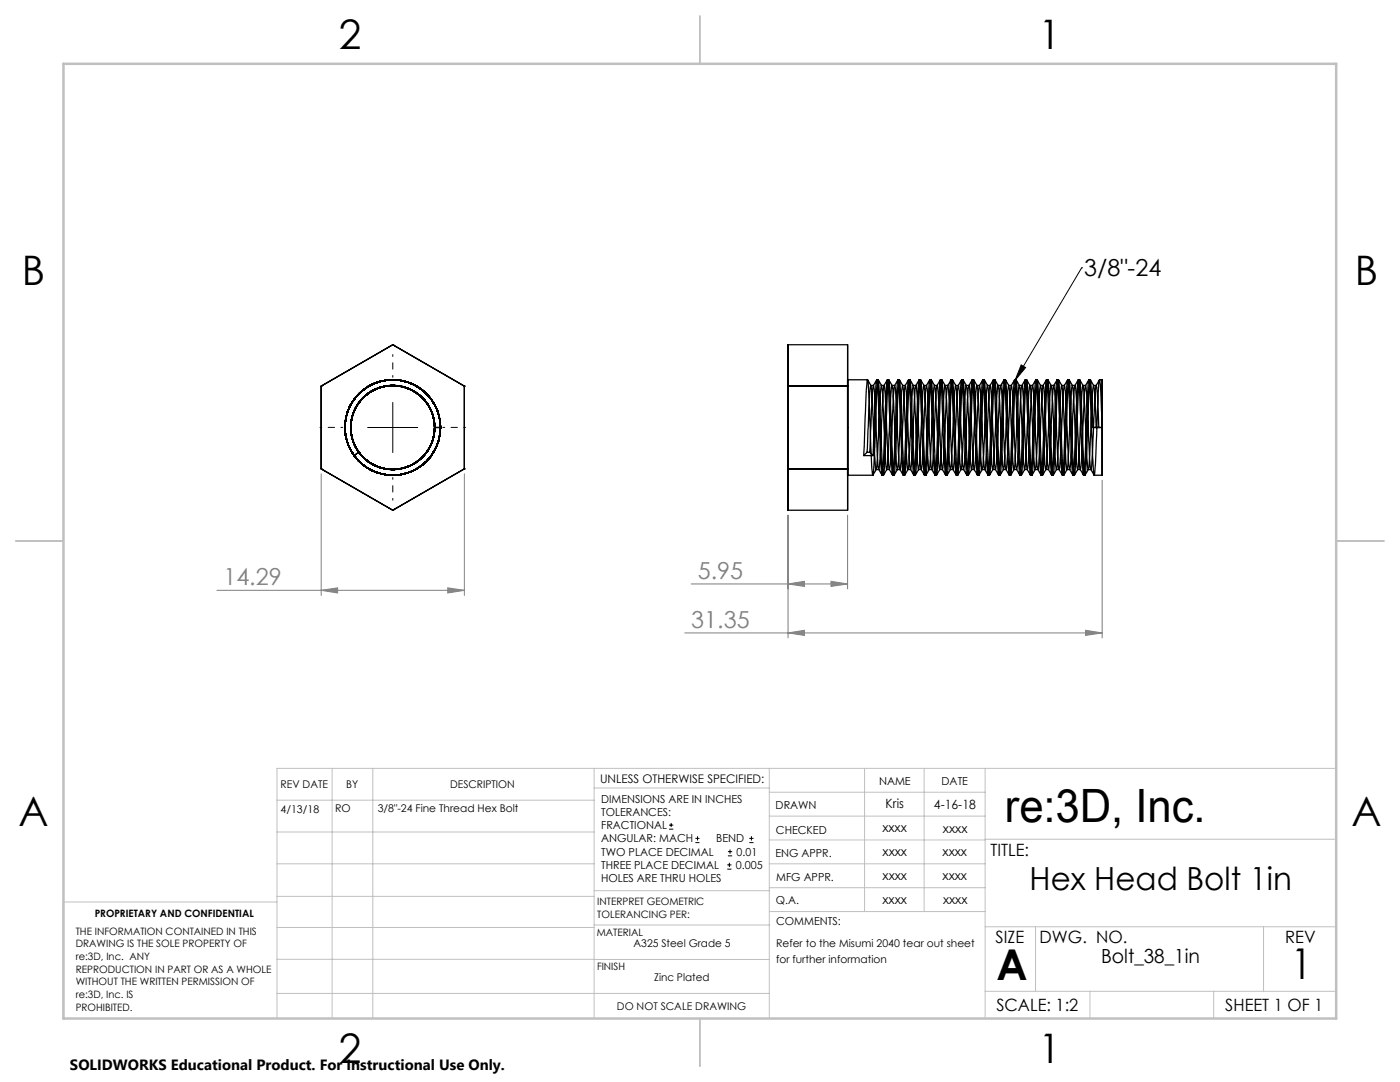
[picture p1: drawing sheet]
<svg xmlns="http://www.w3.org/2000/svg" width="279mm" height="216mm" viewBox="0 0 279 216" stroke-linecap="round" stroke-linejoin="round" font-family="sans-serif">
<g fill="none" stroke="#000" stroke-width=".2">
<path d="M215.9 53.4h.1M215.9 53.4l-13.3 22.5M203.8 72.8l.9 .5-2.1 2.6zM73.4 85.3h10M78.4 80.3v10M133.5 165.5h.9M133.5 164.6h.9M133.9 164.2v.8M138.8 168.1h.8M138.8 167.3h.8M139.2 166.9v.8M145.1 173.4h.9"/>
<path d="M145.1 172.6h.9M145.3 170.8h.8M145.3 169.9h.8M145.6 172.2v.8M145.7 169.5v.9M149.5 168.1h.9M149.5 167.3h.9M150 166.9v.8"/>
</g>
<g fill="none" stroke="#808080" stroke-width=".2">
<path d="M64.1 94.5v24.3M92.7 94.5v24.3M220 95.8v31.5M43.3 117.8h49.4M64.1 117.8l3.3-.5v1zM89.4 117.3l3.3 .5-3.3 .5zM137.9 116.5h31.3M157.3 116.5l3.2-.5v1zM157.3 102.8v24.5M165.8 116l3.4 .5-3.4 .5zM169.2 102.8v14.7M136.7 126.3h83.3"/>
<path d="M157.3 126.3l3.2-.5v1zM216.6 125.8l3.4 .5-3.4 .5z"/>
</g>
<path d="M78.4 75.3v-4.5M68.4 85.3h-4.5M78.4 95.3v4.5M88.4 85.3h4.5" fill="none" stroke="#000" stroke-width=".2" stroke-dasharray="15.2 1.3 1.3 1.3" stroke-dashoffset="14.9"/>
<g fill="none" stroke="#c0c0c0" stroke-width=".2">
<path d="M55.3 159.7h63.3M66.3 153.3v49.9M74.4 153.3v49.9M118.6 153.3v49.9M118.6 157.2h34.9M153.5 153.3v49.9M153.5 158.1h43.1M172.5 153.3v28.6M184.4 153.3v28.6M196.6 153.3v49.9M266.7 153.3h-211.4v49.9M55.3 178.9h63.3"/>
<path d="M55.3 172.4h63.3M55.3 166h63.3M55.3 180h-42.7v23.2M118.6 177.7h35M153.5 167.6h43.1M153.5 162.8h43.1M153.5 172.4h43.1M153.5 177.1h43.1M196.6 167.5h70.1M55.3 198.2h98.2M55.3 191.4l98.2 .1M55.3 185.1h63.3"/>
<path d="M118.6 184.6h35M153.6 181.9h43M196.6 197.8h70.1M196.6 184.9h70.1M206.7 184.9v12.9M217.5 197.8v5.4M242.2 197.8v5.4M252.2 184.9v12.9"/>
</g>
<path d="M139.7 3.2v9.5M3.1 107.9h9.6M266.7 107.9h9.5M139.7 203.2v9.6" fill="none" stroke="#c0c0c0" stroke-width=".25"/>
<path d="M12.7 12.7h254v190.5h-254z" fill="none" stroke="#c0c0c0" stroke-width=".5"/>
<path d="M203.8 72.8l.9 .5-2.1 2.6z" fill="#000"/>
<g fill="#808080">
<path d="M64.1 117.8l3.3-.5v1zM89.4 117.3l3.3 .5-3.3 .5z"/>
<path d="M157.3 116.5l3.2-.5v1zM165.8 116l3.4 .5-3.4 .5zM157.3 126.3l3.2-.5v1zM216.6 125.8l3.4 .5-3.4 .5z"/>
</g>
<g fill="none" stroke="#000" stroke-width=".25">
<path d="M64.1 77v16.6M64.1 77h.1M78.4 68.8l14.3 8.2M78.4 68.8l-14.3 8.2M78.4 68.8h.1M92.7 77h.1M92.7 77v16.6M157.3 68.8h11.9v33h-11.9zM157.3 77h11.9M169.2 75.8h3.9l.7 1.1M169.2 75.8v19zM173.8 76.9h.5"/>
<path d="M174.3 76.9l.7-1.1h.3l.6 1.1M175.9 76.9h.5M176.4 76.9l.7-1.1h.3l.6 1.1M178 76.9h.5M178.5 76.9l.7-1.1h.3l.7 1.1M180.1 76.9h.6M180.7 76.9l.6-1.1h.3l.7 1.1M182.2 76.9h.6M182.8 76.9l.6-1.1h.3l.7 1.1M184.4 76.9h.5M184.9 76.9l.7-1.1h.2l.7 1.1M186.5 76.9h.5"/>
<path d="M187 76.9l.7-1.1h.3l.6 1.1M188.6 76.9h.5M189.1 76.9l.7-1.1h.3l.6 1.1M190.7 76.9h.5M191.2 76.9l.7-1.1h.3l.7 1.1M192.8 76.9h.6M193.4 76.9l.6-1.1h.3l.7 1.1M194.9 76.9h.6M195.5 76.9l.6-1.1h.3l.7 1.1M197.1 76.9h.5M197.6 76.9l.7-1.1h.2l.7 1.1M199.2 76.9h.5"/>
<path d="M199.7 76.9l.7-1.1h.3l.6 1.1M201.3 76.9h.5M201.8 76.9l.7-1.1h.3l.6 1.1M203.4 76.9h.5M203.9 76.9l.7-1.1h.3l.7 1.1M205.5 76.9h.6M206.1 76.9l.6-1.1h.3l.7 1.1M207.6 76.9h.6M208.2 76.9l.6-1.1h.3l.7 1.1M209.8 76.9h.5M210.3 76.9l.7-1.1h.2l.7 1.1M211.9 76.9h.5"/>
<path d="M212.4 76.9l.7-1.1h.3l.6 1.1M214 76.9h.5M214.5 76.9l.7-1.1h.3l.6 1.1M216.1 76.9h.5M216.6 76.9l.7-1.1h.3l.7 1.1M218.2 76.9h.6M220 75.8h-.6l-.6 1.1M220 75.8v19zM64.1 93.6l14.3 8.2M64.1 93.6h.1M70.7 90.9h.1M71.6 90.2h.1"/>
<path d="M71.6 90.2l-.9 .7M86.7 85.3h1.2M86.7 85.3h.1M86.7 85.3a8.4 8.4 0 0 0-12.1-7.5 8.4 8.4 0 0 0-1.3 14.2 8.4 8.4 0 0 0 13.3-5.1 8.4 8.4 0 0 0-10.6-9.6 8.4 8.4 0 0 0-3.8 13.7 8.4 8.4 0 0 0 14-2.6 8.4 8.4 0 0 0-9-11.3 8.4 8.4 0 0 0-5.5 13.3 8.4 8.4 0 0 0 14.3-1.6 8.4 8.4 0 0 0-7.4-11.9 8.4 8.4 0 0 0-7.9 11.6 8.4 8.4 0 0 0 13.8 2.5 8.4 8.4 0 0 0-3.9-13.7 8.4 8.4 0 0 0-10.5 9.6 8.4 8.4 0 0 0 13.3 5.1 8.4 8.4 0 0 0-1.5-14.3 8.4 8.4 0 0 0-11.9 8.3 8.4 8.4 0 0 0 13 6.3 8.4 8.4 0 0 0-.9-14.4 8.4 8.4 0 0 0-12.1 7.7 8.4 8.4 0 0 0 12.6 6.9 8.4 8.4 0 0 0 .1-14.4 8.4 8.4 0 0 0-12.7 6.9 8.4 8.4 0 0 0 12.2 7.7 8.4 8.4 0 0 0 1.1-14.1 8.4 8.4 0 0 0-13.2 5.3 8.4 8.4 0 0 0 10.7 9.4 8.4 8.4 0 0 0 4.1-13.4 8.4 8.4 0 0 0-14 1.7 8.4 8.4 0 0 0 7.2 12.1 8.4 8.4 0 0 0 7.8-12 8.4 8.4 0 0 0-14.2-1.6 8.4 8.4 0 0 0 4.9 13.4 8.4 8.4 0 0 0 9.9-10.2 8.4 8.4 0 0 0-13.5-4.4 8.4 8.4 0 0 0 2.1 14.1 8.4 8.4 0 0 0 11.6-8.2 8.4 8.4 0 0 0-12.5-6.8 8.4 8.4 0 0 0-.5 14.3 8.4 8.4 0 0 0 13-6.4 8.4 8.4 0 0 0-11.9-8.3 8.4 8.4 0 0 0-1.5 14.4 8.4 8.4 0 0 0 13.4-5.5 8.4 8.4 0 0 0-11.3-9 8.4 8.4 0 0 0-2.4 14.2 8.4 8.4 0 0 0 13.6-4.7 8.4 8.4 0 0 0-10.7-9.7 8.4 8.4 0 0 0-3.3 14.1 8.4 8.4 0 0 0 13.9-4 8.4 8.4 0 0 0-10.2-10.2 8.4 8.4 0 0 0-4 13.9 8.4 8.4 0 0 0 13.9-3 8.4 8.4 0 0 0-8.8-11.1 8.4 8.4 0 0 0-6 12.9 8.4 8.4 0 0 0 14.2-.5 8.4 8.4 0 0 0-6.7-12.5 8.4 8.4 0 0 0-8.3 11.6 8.4 8.4 0 0 0 14.3 2 8.4 8.4 0 0 0-5.2-13.5 8.4 8.4 0 0 0-9.3 11.1 8.4 8.4 0 0 0 13.7 3.3 8.4 8.4 0 0 0-2.4-13.8 8.4 8.4 0 0 0-11.7 7.8 8.4 8.4 0 0 0 12.6 7.1 8.4 8.4 0 0 0 0-14.5 8.4 8.4 0 0 0-12.6 7 8.6 8.6 0 0 0 1.6 5.2M87.9 85.3a9.5 9.5 0 0 0-13.6-8.6 9.5 9.5 0 0 0-2 15.9 9.5 9.5 0 0 0 15.3-4.9 9.5 9.5 0 0 0-10.5-11.8 9.5 9.5 0 0 0-7 14.2 9.5 9.5 0 0 0 15.8 1 9.5 9.5 0 0 0-5.8-15.2 9.5 9.5 0 0 0-10.8 12.2 9.5 9.5 0 0 0 15.8 3.9 9.5 9.5 0 0 0-3.9-15.8 9.5 9.5 0 0 0-12.2 10.8 9.5 9.5 0 0 0 15.2 5.9 9.5 9.5 0 0 0-1.5-16.1 9.5 9.5 0 0 0-13.9 8.3 9.5 9.5 0 0 0 13.5 8.9 9.5 9.5 0 0 0 2.8-15.4 9.5 9.5 0 0 0-15.4 2.8 9.5 9.5 0 0 0 8.1 13.4 9.5 9.5 0 0 0 9.5-13 9.5 9.5 0 0 0-15.8-3 9.5 9.5 0 0 0 4 15.6 9.5 9.5 0 0 0 12.3-10.3 9.5 9.5 0 0 0-14.5-6.8 9.5 9.5 0 0 0 0 16 9.5 9.5 0 0 0 14.5-6.8 9.5 9.5 0 0 0-12.4-10.2 9.5 9.5 0 0 0-3.9 15.6 9.5 9.5 0 0 0 15.8-3.3 9.5 9.5 0 0 0-9.8-12.8 9.5 9.5 0 0 0-7.3 14.3 9.5 9.5 0 0 0 16.3 .1 9.5 9.5 0 0 0-7.5-14.4 9.5 9.5 0 0 0-9.4 13.3 9.5 9.5 0 0 0 16.2 2.2 9.5 9.5 0 0 0-5.6-15.3 9.5 9.5 0 0 0-10.9 12.1 9.5 9.5 0 0 0 15.8 3.9 9.5 9.5 0 0 0-3.9-15.9 9.5 9.5 0 0 0-12.2 10.8 9.5 9.5 0 0 0 14.8 6.2 9.5 9.5 0 0 0-.7-16.1 9.5 9.5 0 0 0-14.2 7.5 9.5 9.5 0 0 0 13.1 9.7 9.5 9.5 0 0 0 2.4-16.2 9.5 9.5 0 0 0-15.4 5.4 9.5 9.5 0 0 0 12 11.1 9.5 9.5 0 0 0 4.3-15.8 9.5 9.5 0 0 0-15.9 3.5 9.5 9.5 0 0 0 10 12.6 9.5 9.5 0 0 0 7.1-14.4 9.5 9.5 0 0 0-16.1-.3 9.5 9.5 0 0 0 7.2 14.7 9.5 9.5 0 0 0 9.6-13.2 9.5 9.5 0 0 0-16.2-2.4 9.5 9.5 0 0 0 4.9 15.4 9.5 9.5 0 0 0 11.8-11 9.5 9.5 0 0 0-15-5.9 9.5 9.5 0 0 0 1.3 16 9.5 9.5 0 0 0 13.9-8 9.5 9.5 0 0 0-13.2-9.2 9.5 9.5 0 0 0-2.5 16.1 9.5 9.5 0 0 0 15.4-5.3 9.5 9.5 0 0 0-11.8-11.2 9.5 9.5 0 0 0-4.5 15.7 9.5 9.5 0 0 0 16-3.3 9.5 9.5 0 0 0-10.3-12.6 9.5 9.5 0 0 0-6.3 15M87.9 85.3h.1M92.7 93.6h.1M92.7 93.6l-14.3 8.2M157.3 93.6h11.9M172.4 90.9h1.8M173 90.2l-.6 .7M173 90.2h.6"/>
<path d="M173.6 90.2l.6 .7M174.8 93.7h.6M174.9 93.7l-.7 1.1h-5M175.4 93.7l.6 1.1h.3l.7-1.1M177 93.7h.5M177.5 93.7l.7 1.1h.2l.7-1.1M179.1 93.7h.5M179.6 93.7l.7 1.1h.3l.6-1.1M181.2 93.7h.5M181.7 93.7l.7 1.1h.3l.6-1.1M183.3 93.7h.5M183.8 93.7l.7 1.1h.3l.7-1.1"/>
<path d="M185.4 93.7h.5M185.9 93.7l.7 1.1h.3l.7-1.1M187.5 93.7h.6M188.1 93.7l.6 1.1h.3l.7-1.1M189.7 93.7h.5M190.2 93.7l.7 1.1h.2l.7-1.1M191.8 93.7h.5M192.3 93.7l.7 1.1h.3l.6-1.1M193.9 93.7h.5M194.4 93.7l.7 1.1h.3l.6-1.1M196 93.7h.5M196.5 93.7l.7 1.1h.3l.7-1.1"/>
<path d="M198.1 93.7h.5M198.6 93.7l.7 1.1h.3l.7-1.1M200.2 93.7h.6M200.8 93.7l.6 1.1h.3l.7-1.1M202.4 93.7h.5M202.9 93.7l.7 1.1h.2l.7-1.1M204.5 93.7h.5M205 93.7l.7 1.1h.3l.6-1.1M206.6 93.7h.5M207.1 93.7l.7 1.1h.3l.6-1.1M208.7 93.7h.5M209.2 93.7l.7 1.1"/>
<path d="M210.8 93.7h.5M210.9 93.7l-.7 1.1h-.3M211.3 93.7l.7 1.1h.3l.7-1.1M212.9 93.7h.6M213.5 93.7l.6 1.1h.3l.7-1.1M215.1 93.7h.5M215.6 93.7l.7 1.1h.2l.7-1.1M217.2 93.7h.5M217.7 93.7l.7 1.1h1.6M218.1 85.3l-.2-5.6-.3-3.9-.3 1.9-.4 11.4-.4 5.7a146.5 146.5 0 0 1-.7-14.1l-.4-4.9-.2 1.9-.4 11.4-.4 5.7a146.5 146.5 0 0 1-.7-14.1l-.4-4.9-.2 1.9-.4 11.4-.4 5.7a146.5 146.5 0 0 1-.7-14.1l-.4-4.9-.2 1.9-.4 11.4-.4 5.7a146.5 146.5 0 0 1-.7-14.1l-.4-4.9-.2 1.9-.4 11.4-.4 5.7a146.5 146.5 0 0 1-.7-14.1l-.4-4.9-.2 1.9-.5 11.4-.3 5.7a146.5 146.5 0 0 1-.8-14.1l-.3-4.9-.3 1.9-.4 11.4-.4 5.7a146.5 146.5 0 0 1-.7-14.1l-.4-4.9-.2 1.9-.4 11.4-.4 5.7a146.5 146.5 0 0 1-.7-14.1l-.4-4.9-.2 1.9-.4 11.4-.4 5.7a146.5 146.5 0 0 1-.7-14.1l-.4-4.9-.2 1.9-.4 11.4-.4 5.7a146.5 146.5 0 0 1-.7-14.1l-.4-4.9-.2 1.9-.4 11.4-.4 5.7a146.5 146.5 0 0 1-.7-14.1l-.4-4.9-.2 1.9-.5 11.4-.3 5.7a146.5 146.5 0 0 1-.8-14.1l-.3-4.9-.3 1.9-.4 11.4-.4 5.7a146.5 146.5 0 0 1-.7-14.1l-.4-4.9-.2 1.9-.4 11.4-.4 5.7a146.5 146.5 0 0 1-.7-14.1l-.4-4.9-.2 1.9-.4 11.4-.4 5.7a146.5 146.5 0 0 1-.7-14.1l-.4-4.9-.2 1.9-.4 11.4-.4 5.7a146.5 146.5 0 0 1-.7-14.1l-.4-4.9-.2 1.9-.4 11.4-.4 5.7a146.5 146.5 0 0 1-.7-14.1l-.4-4.9-.2 1.9-.5 11.4-.3 5.7a146.5 146.5 0 0 1-.8-14.1l-.3-4.9-.3 1.9-.4 11.4-.4 5.7a146.5 146.5 0 0 1-.7-14.1l-.4-4.9-.2 1.9-.4 11.4-.4 5.7a146.5 146.5 0 0 1-.7-14.1l-.4-4.9-.2 1.9-.4 11.4-.4 5.7a146.5 146.5 0 0 1-.7-14.1l-.4-4.9-.2 2.6-.5 12.5M218.1 85.3h.7M218.1 85.3h1.9"/>
<path d="M218.8 85.3h.5M218.8 85.3l-.3-6.7-.3-1.7-.3 4.5a123.8 123.8 0 0 1-.7 12.3l-.3-2.1-.4-10.1-.4-4.6-.2 1.6-.6 13.4-.2 1.8-.1-.1-.3-3.3-.4-11.1-.3-2.3a117.6 117.6 0 0 0-.7 13.1l-.4 3.7-.2-1.6-.6-14-.2-1.2-.4 4.2-.4 10.2-.3 2.4-.3-2.7-.4-10.3-.3-3.8a121.4 121.4 0 0 0-.7 12.3l-.4 4.5a116.8 116.8 0 0 1-.7-12.6l-.1-2.5-.3-1.7-.3 4.4a126.2 126.2 0 0 1-.7 12.4l-.3-2.1-.4-10.1-.3-4.6-.3 1.6-.6 13.4-.2 1.8-.4-4.3-.4-10.2-.3-2.3-.1 .4-.6 12.7-.3 3.7a142.6 142.6 0 0 1-.8-13.3l-.1-2.3-.2-1.2-.4 4.2-.4 10.2-.3 2.4-.3-3.5-.4-10.3-.3-3a116.6 116.6 0 0 0-.7 12.3l-.3 4.5a98.3 98.3 0 0 1-.7-11.6l-.2-3.4-.2-1.8-.4 3.4-.4 10.4-.3 3a117.6 117.6 0 0 1-.7-13.1l-.2-2.9-.2-.8-.2 1.6-.6 13.4-.2 1.8-.4-4.2-.4-10.3-.3-2.3-.3 2.7-.4 10.3-.3 3.8a139.7 139.7 0 0 1-.8-13.3l-.3-3.5-.3 4.1-.5 11-.2 1.7-.4-3.5-.4-10.3-.3-3a114.4 114.4 0 0 0-.7 12.2l-.3 4.6-.3-1.6-.6-13.4-.2-1.8-.3 3.4-.5 11.1-.2 2.3-.2-.8-.2-3.8a112.2 112.2 0 0 0-.7-12.2l-.3 1.6-.7 15.1-.1 .1-.2-1.1-.6-13.3-.3-2.4-.2 2.7-.5 10.3-.3 3.8a118.9 118.9 0 0 1-.7-12.3l-.3-4.5a116.8 116.8 0 0 0-.8 12.6l-.1 2.5-.2 1.7-.4-4.4a126.1 126.1 0 0 0-.7-12.4l-.2 2.1-.5 11.1-.3 3.6-.3-1.6-.6-13.4-.2-1.8-.4 4.3-.4 10.2-.3 2.3-.1-.4-.6-12.7-.3-3.7a142.6 142.6 0 0 0-.8 13.3M219.3 85.3h.7M219.3 85.3l-.3-6.7-.2-1.7-.4 4.5a123.8 123.8 0 0 1-.7 12.3l-.2-2.1-.5-10.1-.3-4.6-.3 1.6-.6 13.4-.2 1.8-.1-.1-.2-3.3-.5-11.1-.2-2.3a117.6 117.6 0 0 0-.8 13.1l-.3 3.7-.2-1.6-.7-14-.2-1.2-.3 4.2-.5 10.2-.3 2.4-.2-2.7-.5-10.3-.3-3.8a121.4 121.4 0 0 0-.7 12.3l-.3 4.5a116.8 116.8 0 0 1-.8-12.6l-.1-2.5-.2-1.7-.4 4.4a126.2 126.2 0 0 1-.7 12.4l-.2-2.1-.5-10.1-.3-4.6-.3 1.6-.6 13.4-.2 1.8-.4-4.3-.4-10.2-.2-2.3-.2 .4-.6 12.7-.3 3.7a142.6 142.6 0 0 1-.8-13.3l-.1-2.3-.2-1.2-.3 4.2-.5 10.2-.2 2.4-.4-3.5-.4-10.3-.3-3a116.6 116.6 0 0 0-.7 12.3l-.3 4.5a98.3 98.3 0 0 1-.7-11.6l-.2-3.4-.2-1.8-.3 3.4-.5 10.4-.2 3a117.6 117.6 0 0 1-.8-13.1l-.1-2.9-.2-.8-.2 1.6-.6 13.4-.3 1.8-.3-4.2-.5-10.3-.2-2.3-.3 2.7-.4 10.3-.4 3.8a139.7 139.7 0 0 1-.7-13.3l-.4-3.5-.3 4.1-.5 11-.2 1.7-.3-3.5-.5-10.3-.2-3a114.4 114.4 0 0 0-.7 12.2l-.4 4.6-.2-1.6-.6-13.4-.3-1.8-.3 3.4-.5 11.1-.2 2.3-.2-.8-.2-3.8a112.2 112.2 0 0 0-.7-12.2l-.2 1.6-.8 15.1-.1 .1-.1-1.1-.6-13.3-.3-2.4-.3 2.7-.4 10.3-.3 3.8a118.9 118.9 0 0 1-.8-12.3l-.3-4.5a116.8 116.8 0 0 0-.7 12.6l-.2 2.5-.2 1.7-.4-4.4a126.1 126.1 0 0 0-.7-12.4l-.2 2.1-.5 11.1-.3 3.6-.2-1.6-.6-13.4-.3-1.8-.3 4.3-.5 10.2-.2 2.3-.1-.4-.6-12.7-.4-3.7a142.6 142.6 0 0 0-.7 13.3M220 85.3l-.4-7.9-.2-1.6-.2 1.9-.6 15-.2 2.1-.1-.4-.2-3.3-.5-13.1-.3-2.2-.2 1.9-.6 15-.2 2.1-.2-.4-.2-3.3-.5-13.1-.2-2.2-.4 5.3-.4 11.6-.3 2.1-.3-3.7-.5-13.7-.2-1.6-.4 5.3-.4 11.6-.3 2.1-.3-3.7-.5-13.7-.2-1.6-.4 5.3-.5 11.6-.2 2.1-.3-3.7-.5-13.7-.3-1.6-.3 5.3-.5 11.6-.2 2.1-.3-3.7-.6-13.7-.2-1.6-.4 5.3-.4 11.6-.3 2.1-.2-3.7-.6-13.7-.2-1.6-.4 5.3-.4 11.6-.3 2.1-.3-3.7-.5-13.7-.2-1.6-.2 1.9-.6 15-.2 2.1-.2-.4-.2-3.3-.5-13.1-.2-2.2-.2 1.9-.6 15-.2 2.1-.2-.4-.2-3.3-.5-13.1-.2-2.2-.3 1.9-.6 15-.2 2.1-.1-.4-.2-3.3-.5-13.1-.3-2.2-.2 1.9-.6 15-.2 2.1-.1-.4-.2-3.3-.5-13.1-.3-2.2-.2 1.9-.6 15-.2 2.1-.1-.4-.2-3.3-.5-13.1-.3-2.2-.2 1.9-.6 15-.2 2.1-.2-.4-.2-3.3-.5-13.1-.2-2.2-.2 1.9-.6 15-.2 2.1-.2-.4-.2-3.3-.5-13.1-.2-2.2-.2 1.9-.6 15-.2 2.1-.2-.4-.2-3.3-.5-13.1-.2-2.2-.3 1.9-.6 15-.2 2.1-.1-.4-.2-3.3-.5-13.1-.3-2.2-.2 1.9-.6 15-.2 2.1-.1-.4-.2-3.3-.5-13.1-.3-2.2-.2 1.9-.6 15-.2 2.1-.1-.4-.2-3.3-.5-13.1-.3-2.2-.2 1.9-.6 15-.2 2.1-.2-.4-.2-3.3-.5-13.1-.2-2.2-.2 1.9-.6 15-.2 2.1-.2-.4-.2-3.3-.5-13.1-.2-2.2-.4 5.3-.4 9.8M78.4 101.8h.1"/>
<circle cx="78.4" cy="85.3" r="9.5"/>
</g>
<text font-size="9.2" x="200.5" y="164.1">re:3D, Inc.</text>
<g font-size="8.5">
<text x="198.9" y="195.5">A</text>
<text x="257.6" y="195.4">1</text>
</g>
<g font-size="8.1">
<text x="67.6" y="9.7">2</text>
<text x="207.3" y="9.7">1</text>
<text x="4.4" y="57">B</text>
<text x="270.4" y="57">B</text>
<text x="3.7" y="164.9">A</text>
<text x="269.7" y="164.9">A</text>
<text x="67.6" y="212.2">2</text>
<text x="207.3" y="212.2">1</text>
</g>
<text font-size="6.3" x="205.5" y="177.5">Hex Head Bolt 1in</text>
<text font-size="4.7" x="216.4" y="55.2">3/8&quot;-24</text>
<g font-size="4.7" fill="#808080">
<text x="44.6" y="116.8">14.29</text>
<text x="139.3" y="115.5">5.95</text>
<text x="138" y="125.2">31.35</text>
</g>
<text font-size="3.9" x="219.7" y="192.1">Bolt_38_1in</text>
<g font-size="3.4">
<text x="197.7" y="170.8">TITLE:</text>
<text x="198.7" y="188.1">SIZE</text>
<text x="207.5" y="188.1">DWG. NO.</text>
<text x="256.5" y="188.2">REV</text>
<text x="198.8" y="201.7">SCALE: 1:2</text>
<text x="244.5" y="201.7">SHEET 1 OF 1</text>
</g>
<text font-size="3" x="14" y="213.5">SOLIDWORKS Educational Product. For Instructional Use Only.</text>
<g font-size="2.5">
<text x="176.7" y="161.3">Kris</text>
<text x="186.4" y="161.4">4-16-18</text>
<text x="176.1" y="166.1">xxxx</text>
<text x="188.2" y="166.2">xxxx</text>
<text x="176.1" y="170.8">xxxx</text>
<text x="188.1" y="170.8">xxxx</text>
<text x="176.1" y="175.6">xxxx</text>
<text x="188.1" y="175.6">xxxx</text>
<text x="176.1" y="180.4">xxxx</text>
<text x="188.2" y="180.3">xxxx</text>
</g>
<text font-size="2.4" x="119.8" y="156.2">UNLESS OTHERWISE SPECIFIED:</text>
<g font-size="2.2">
<text x="120" y="160.1">DIMENSIONS ARE IN INCHES</text>
<text x="154.8" y="161.4">DRAWN</text>
<text x="175.4" y="156.6">NAME</text>
<text x="187.9" y="156.7">DATE</text>
<text x="120" y="162.8">TOLERANCES:</text>
<text x="120" y="165.4">FRACTIONAL</text>
<text x="154.9" y="166.3">CHECKED</text>
<text x="120" y="173.4">THREE PLACE DECIMAL</text>
<text x="120" y="168.1">ANGULAR: MACH</text>
<text x="120" y="170.7">TWO PLACE DECIMAL</text>
<text x="142.9" y="168.1">BEND</text>
<text x="146.9" y="173.4">0.005</text>
<text x="147" y="170.7">0.01</text>
<text x="154.8" y="171">ENG APPR.</text>
<text x="120" y="176">HOLES ARE THRU HOLES</text>
<text x="154.9" y="175.7">MFG APPR.</text>
<text x="154.9" y="180.4">Q.A.</text>
<text x="154.9" y="184.6">COMMENTS:</text>
</g>
<g font-size="2.1">
<text x="56" y="157.2">REV DATE</text>
<text x="69.1" y="157.2">BY</text>
<text x="89.8" y="157.2">DESCRIPTION</text>
<text x="56" y="162.2">4/13/18</text>
<text x="66.9" y="162.1">RO</text>
<text x="75.4" y="162.1">3/8&quot;-24 Fine Thread Hex Bolt</text>
<text x="126.4" y="189">A325 Steel Grade 5</text>
<text x="154.9" y="189">Refer to the Misumi 2040 tear out sheet</text>
<text x="130.5" y="195.8">Zinc Plated</text>
<text x="154.9" y="192.1">for further information</text>
<text x="123.1" y="201.6">DO NOT SCALE DRAWING</text>
</g>
<g font-size="2">
<text x="18.9" y="182.9">PROPRIETARY AND CONFIDENTIAL</text>
<text x="119.2" y="180.6">INTERPRET GEOMETRIC</text>
<text x="119.2" y="183.1">TOLERANCING PER:</text>
<text x="15.1" y="186.5">THE INFORMATION CONTAINED IN THIS</text>
<text x="15.1" y="189">DRAWING IS THE SOLE PROPERTY OF</text>
<text x="15.1" y="191.6">re:3D, Inc. ANY</text>
<text x="119.1" y="186.7">MATERIAL</text>
<text x="15.1" y="194.1">REPRODUCTION IN PART OR AS A WHOLE</text>
<text x="15.1" y="196.6">WITHOUT THE WRITTEN PERMISSION OF</text>
<text x="119.1" y="193.5">FINISH</text>
<text x="15.1" y="199.1">re:3D, Inc. IS</text>
<text x="15.1" y="201.7">PROHIBITED.</text>
</g>
</svg>
